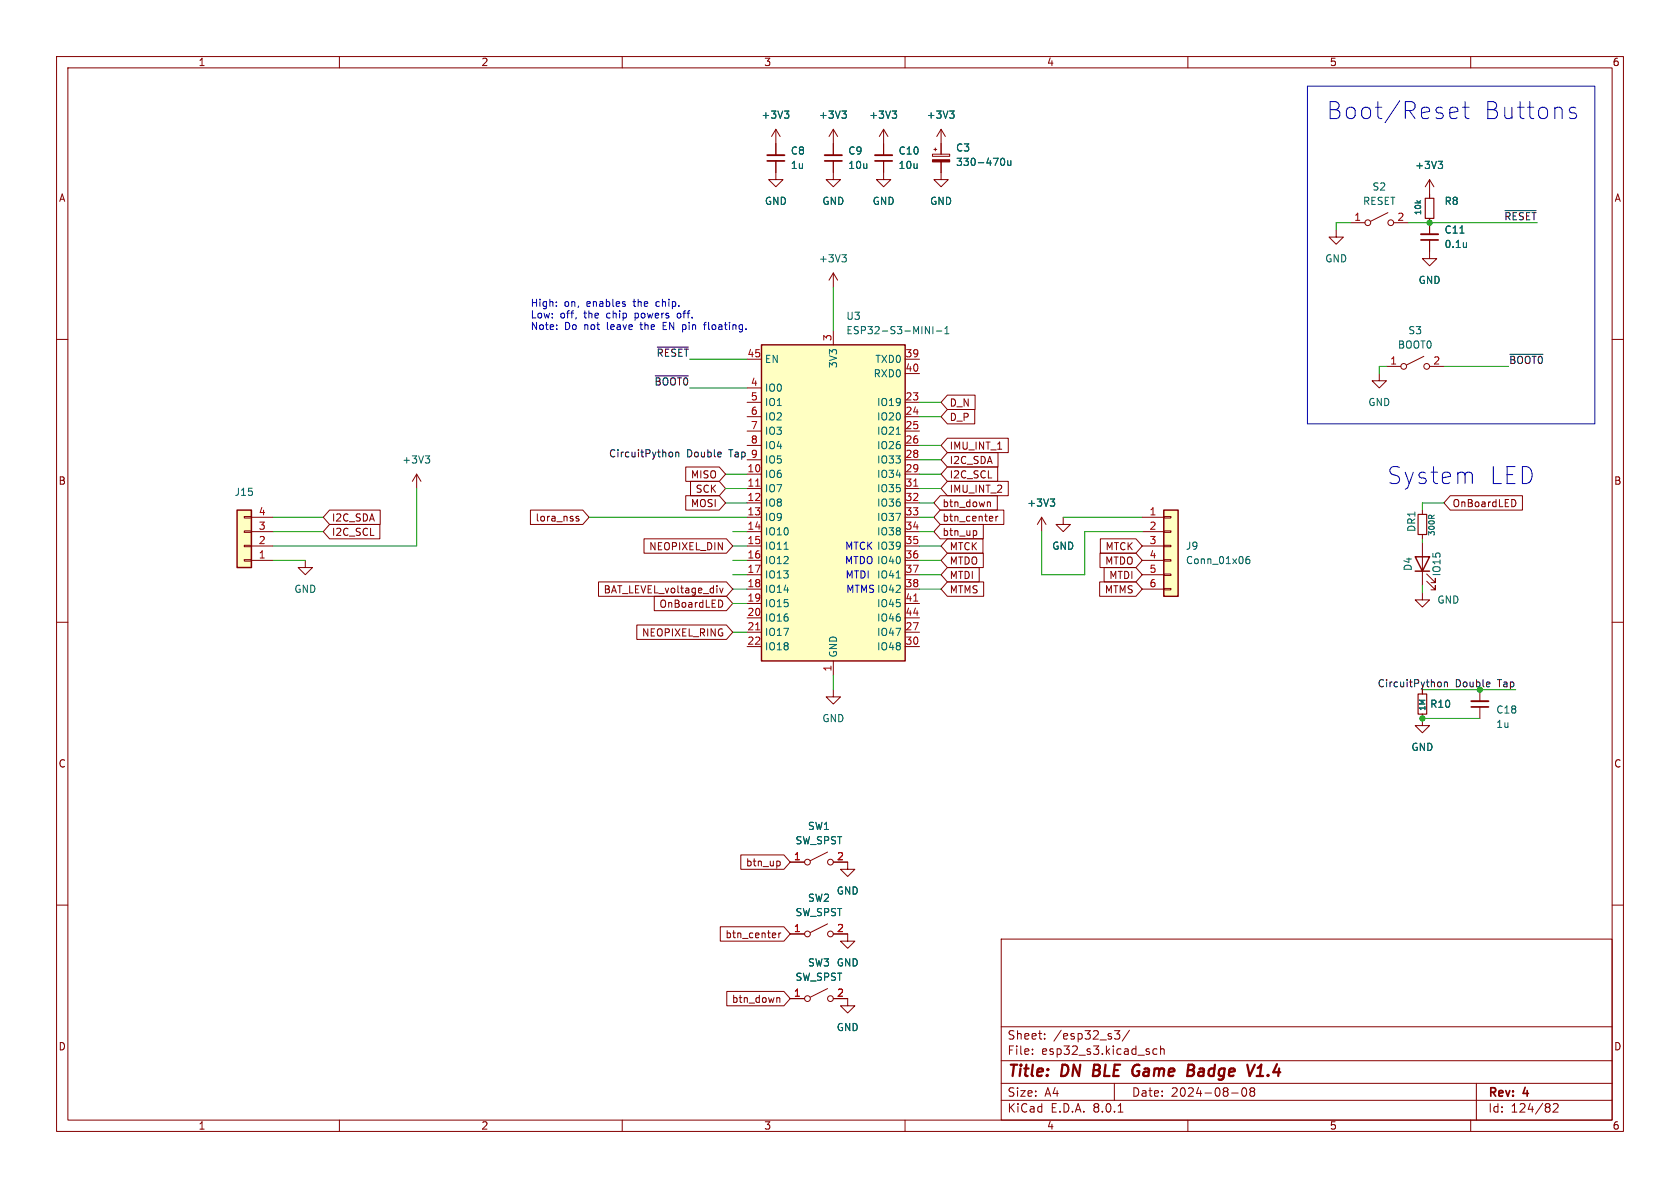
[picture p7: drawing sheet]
<svg xmlns="http://www.w3.org/2000/svg" width="297mm" height="210mm" viewBox="0 0 297 210" stroke-linecap="round" stroke-linejoin="round" font-family="sans-serif">
<g fill="none" stroke="#840000" stroke-width=".18">
<path d="M10 10h277v190h-277zM12 12h273v186h-273zM60 10v2M110 10v2M160 10v2M210 10v2M260 10v2M238.8 39.4h2.5M245.4 37.6l-3.1 1.5M246.4 39.4h2.5M252.7 39.4v2M10 60h2"/>
<path d="M147.3 48.3l-.7 1.2M147.3 48.3v2.5M147.3 48.3l.8 1.2M236.2 40.6v1.3h1.3l-1.3 1.3-1.3-1.3h1.3M252.7 42.4v3.3h1.3l-1.3 1.3-1.2-1.3h1.2M285 60h2M243.8 66v1.3h1.3l-1.3 1.3-1.2-1.3h1.2M245.1 64.8h2.5M251.7 63l-3 1.5M252.7 64.8h2.6M10 110h2M285 110h2"/>
<path d="M147.3 121.9v1.3h1.3l-1.3 1.3-1.3-1.3h1.3M261.6 121.9v2.1M261.6 125v2M10 160h2M139.7 152.4h2.5M146.3 150.6l-3 1.5M147.3 152.4h2.6v1.3h1.2l-1.2 1.2-1.3-1.2h1.3M285 160h2M139.7 165.1h2.5M146.3 163.3l-3 1.5M147.3 165.1h2.6v1.3h1.2l-1.2 1.2-1.3-1.2h1.3M177 166h108v32h-108z"/>
<path d="M60 198v2M110 198v2M160 198v2M177 194.5h108M177 191.5h108M177 187.5h108M177 181.5h108M182.5 186.3v.1M182.5 185.5v.1M184.7 183.6v.1M184.7 182.8v.1M197 191.5v3"/>
<path d="M197 182.2h1l-.5 .6 .4 .1v.7l-.2 .1-.6-.1M197.7 196.6h.8M199.7 182.1l-1.3 2M204.5 185.5l-.4-.1-.3 .3v.4l.2 .2h.5M205.2 185.5l.2-.1 .3 .1 .1 .9M205.2 184.9v1.5M210 198v2M217.7 193.2h1.2M219.7 192.4a.81 .81 0 0 0 .3 1.4l.2-.1 .2-.5-.2-.8M221 192.4v.3l.2 .2M221.2 192.9l-.2 .3v.3l.2 .3 .5-.1 .1-.2-.1-.4-.2-.2M221.2 192.9h.3"/>
<path d="M221.7 192.4l.1 .3-.3 .2M260 198v2M261 191.5v6.5M274.6 195.2l.6-.1 .2 .1 .1 .3-1 1.1h1"/>
<circle cx="241.8" cy="39.4" r=".51"/>
<circle cx="245.9" cy="39.4" r=".51"/>
<circle cx="248.2" cy="64.8" r=".51"/>
<circle cx="252.2" cy="64.8" r=".51"/>
<circle cx="142.7" cy="152.4" r=".51"/>
<circle cx="146.8" cy="152.4" r=".51"/>
<circle cx="142.7" cy="165.1" r=".51"/>
<circle cx="146.8" cy="165.1" r=".51"/>
</g>
<path d="M193.5 188.2l-.3 2h.8M210 189.2h.7M210.1 188.2h.7a.49 .49 0 0 1 .3 .5 .49 .49 0 0 1-.4 .5M210.7 189.2l.2 .1a.58 .58 0 0 1-.3 .9M222.2 190.2h1.1M222.3 188.8l.7-.6-.3 2" fill="none" stroke="#840000" stroke-width=".4"/>
<path d="M148.8 45h.8l-.4 .5M149.4 45.5l.2 .3v.3l-.2 .2M258.1 41.2h.7M259.3 42.9v.9M259.3 43.6l-.1 .1" fill="none" stroke="#006464" stroke-width=".18"/>
<path d="M251.2 41.4h3.1M260.1 124h3" fill="none" stroke="#840000" stroke-width=".33"/>
<path d="M251.2 42.4h3.1M260.1 125h3" fill="none" stroke="#840000" stroke-width=".3"/>
<path d="M134.6 61h25.4v55.8h-25.4z" fill="#ffffc2"/>
<path d="M134.6 61h25.4v55.8h-25.4zM250.2 98.4h2.5l-1.2 2.6zM250.2 101h2.5" fill="none" stroke="#840000" stroke-width=".25"/>
<g fill="none" stroke="#840000" stroke-width=".18">
<path d="M137.2 28.4v3.4h1.2l-1.2 1.2-1.3-1.2h1.3M137.2 22.9l-.8 1.2M137.2 22.9v4.5M137.2 22.9l.7 1.2M147.3 28.4v3.4h1.3l-1.3 1.2-1.3-1.2h1.3M147.3 22.9v4.5M147.3 22.9l-.7 1.2M147.3 22.9l.8 1.2M156.2 28.4v3.4h1.3l-1.3 1.2-1.3-1.2h1.3M156.2 22.9v4.5M156.2 22.9l-.8 1.2M156.2 22.9l.8 1.2"/>
<path d="M164.8 27.3h3.1v.3h-3.1zM165.1 26.4h.5M165.4 26.2v.5M166.4 28.6v3.2h1.2l-1.2 1.2-1.3-1.2h1.3M166.4 22.9l-.8 1.2M166.4 22.9v4.4M166.4 22.9l.7 1.2M252.7 31.8v3.3M252.7 38.6v.8M252.7 31.8l-.7 1.2M252.7 31.8l.8 1.2M147.3 58.4v2.6"/>
<path d="M132.1 71.1h2.5M132.1 73.7h2.5M132.1 76.2h2.5M132.1 78.7h2.5M132.1 63.5h2.5M132.1 68.6h2.5M160 71.1h2.6M160 73.7h2.6M160 76.2h2.6M160 78.7h2.6M160 63.5h2.6M160 66h2.6"/>
<path d="M132.1 83.8h2.5M132.1 86.4h2.5M132.1 88.9h2.5M132.1 91.4h2.5M132.1 94h2.5M132.1 96.5h2.5M132.1 99.1h2.5M132.1 81.3h2.5M160 83.8h2.6M160 86.4h2.6M160 88.9h2.6M160 91.4h2.6"/>
<path d="M160 94h2.6M160 96.5h2.6M160 99.1h2.6M160 81.3h2.6M184.1 91.4l-.7 1.3M184.1 91.4v2.6M184.1 91.4l.8 1.3M188 91.4v1.3h1.2l-1.2 1.3-1.3-1.3h1.3M251.5 90.2v.7M251.5 94.5v.8M251.5 95.9v7.6M132.1 101.6h2.5"/>
<path d="M132.1 104.1h2.5M132.1 106.7h2.5M132.1 109.2h2.5M132.1 111.8h2.5M132.1 114.3h2.5M147.3 116.8v2.6M160 101.6h2.6M160 104.1h2.6M160 106.7h2.6M160 109.2h2.6M160 111.8h2.6M160 114.3h2.6"/>
<path d="M251.5 104.8v1.2h1.2l-1.2 1.3-1.3-1.3h1.3M252.2 102.7l1.5 1.6v-.8v.8h-.7M252.2 101.5l1.5 1.5v-.8v.8h-.7M251.5 126.2v2.1h1.2l-1.2 1.2-1.3-1.2h1.3M251.5 121.9v.8M139.7 176.5h2.5M146.3 174.8l-3 1.5M147.3 176.5h2.6v1.3h1.2l-1.2 1.3-1.3-1.3h1.3"/>
<circle cx="142.7" cy="176.5" r=".51"/>
<circle cx="146.8" cy="176.5" r=".51"/>
</g>
<path d="M133.6 85.9h.7M161.5 85.9h.8M133.6 111.3h.7M161.5 106.3h.8" fill="none" stroke="#a90000" stroke-width=".18"/>
<g fill="none" stroke="#006464" stroke-width=".18">
<path d="M138.7 19.6h.8l-.5 .5M148.8 19.6h.8l-.4 .5M157.7 19.6h.8l-.4 .5M167.9 19.6h.8l-.5 .5M139.2 20.1l.3 .3v.3l-.3 .2M149.4 20.1l.2 .3v.3l-.2 .2M158.3 20.1l.2 .3v.3l-.2 .2M168.4 20.1l.3 .3v.3l-.3 .2M177.1 28h.1a.68 .68 0 0 1 .4 .6 .68 .68 0 0 1-.4 .6 .84 .84 0 0 1-.1-1.2zM178.2 28.4v.8h.3l.2-.1M178.7 28.4v.8M254.2 28.5h.8l-.4 .5"/>
<path d="M254.8 29l.2 .2v.3l-.2 .3M163.6 57.7l.7 1.3v-1.3M164.9 57.7v1.3M165.5 58.5h1M167 59h.8M167 58.1l.4-.4v1.3M158.4 76.8h.8M138.6 97.1h.7M185.7 88.2h.7l-.4 .5M186.2 88.7l.2 .2v.3l-.2 .3M252.7 91.1h.3M253.6 91.1l-.5 .3"/>
<path d="M158.4 102.2h.8"/>
</g>
<path d="M135.6 27.4h3.1M145.8 27.4h3M154.7 27.4h3" fill="none" stroke="#840000" stroke-width=".33"/>
<path d="M135.6 28.4h3.1M145.8 28.4h3M154.7 28.4h3" fill="none" stroke="#840000" stroke-width=".3"/>
<path d="M164.8 28.2h3.1v.4h-3.1z" fill="#840000" stroke="#840000" stroke-width=".18"/>
<path d="M252 35.1h1.5v3.5h-1.5zM250.7 90.9h1.5v3.6h-1.5zM250.7 122.7h1.5v3.5h-1.5z" fill="none" stroke="#840000" stroke-width=".2"/>
<path d="M41.9 90.2h2.5v10.1h-2.5z" fill="#ffffc2"/>
<path d="M43.2 91.3h1.2v.3h-1.2zM43.2 93.9h1.2v.2h-1.2zM43.2 96.4h1.2v.2h-1.2zM43.2 98.9h1.2v.3h-1.2zM44.4 99.1h3.9M44.4 96.5h3.9M44.4 94h3.9M44.4 91.4h3.9" fill="none" stroke="#840000" stroke-width=".18"/>
<path d="M41.9 90.2h2.5v10.1h-2.5z" fill="none" stroke="#840000" stroke-width=".25"/>
<path d="M205.7 90.2h2.6v15.2h-2.6z" fill="#ffffc2"/>
<g fill="none" stroke="#840000" stroke-width=".18">
<path d="M137.2 25.4v2M137.2 28.4v2.1M147.3 25.4v2M147.3 28.4v2.1M156.2 25.4v2M156.2 28.4v2.1M166.4 25.4v1.9M166.4 28.6v1.9M252.7 34.3v.8M252.7 38.6v2.8M252.7 42.4v2.1M167.5 72.4h4.8v2.5h-4.8l-1.1-1.2z"/>
<path d="M167.5 77.5h10.7v2.5h-10.7l-1.1-1.3zM167.5 69.8h4.9v2.6h-4.9l-1.1-1.3zM54 99.1v1.2h1.2l-1.2 1.3-1.3-1.3h1.3M58.3 90.2h8.9v2.5h-8.9l-1.2-1.3zM58.3 92.7h8.9v2.6h-8.9l-1.2-1.3zM73.7 83.8l-.8 1.3M73.7 83.8v2.6M73.7 83.8l.7 1.3M93.8 90.2h9.2l1.1 1.2-1.1 1.3h-9.2zM101.8 91.5l.6 .4-.2 .2-.4-.1M102.3 91.3h-.3l-.2 .1M113.9 95.2h14.5l1.1 1.3-1.1 1.3h-14.5z"/>
<path d="M121.2 87.6h6l1.1 1.3-1.1 1.3h-6zM121.2 82.5h6l1.1 1.3-1.1 1.3h-6zM122.1 85.1h5.1l1.1 1.3-1.1 1.2h-5.1zM166.2 92.7h7.6v2.6h-7.6l-1.1-1.3zM166.2 90.2h11.3v2.5h-11.3l-1.1-1.3zM166.2 87.6h10.1v2.6h-10.1l-1.1-1.3zM167.5 85.1h10.7v2.5h-10.7l-1.1-1.2zM167.5 80h8.9v2.6h-8.9l-1.1-1.3zM167.5 82.5h8.9v2.6h-8.9l-1.1-1.3zM167.5 95.2h6.3v2.6h-6.3l-1.1-1.3zM167.5 97.8h6.3v2.5h-6.3l-1.1-1.2zM172.4 93.8l.3 .2v.4l-.3 .3"/>
<path d="M174.6 88.8h.4l.1 .8M175.5 91.3v.3l-.6 .1M176.1 91.3v.8M176.4 91.3l-.3 .2M194.5 97.8h6.3l1.1 1.3-1.1 1.2h-6.3zM194.5 95.2h6.3l1.1 1.3-1.1 1.3h-6.3zM201.9 91.4h3.8M201.9 94h3.8M201.9 96.5h3.8M201.9 99.1h3.8M205.7 98.9h1.3v.3h-1.3zM205.7 96.4h1.3v.2h-1.3z"/>
<path d="M205.7 93.9h1.3v.2h-1.3zM205.7 91.3h1.3v.3h-1.3zM256.4 87.6h12.7v2.6h-12.7l-1.1-1.3zM267.7 88.4l.3 .4-.1 .5-.2 .2M105.8 102.9h22.6l1.1 1.2-1.1 1.3h-22.6zM112.6 110.5h15.8l1.1 1.3-1.1 1.2h-15.8zM115.7 105.4h12.7l1.1 1.3-1.1 1.3h-12.7zM127.2 104l.3 .8 .3-.8M127.5 106.1l.3 .5-.3 .7M167.5 102.9h6.4v2.5h-6.4l-1.1-1.3zM167.5 100.3h5.6v2.6h-5.6l-1.1-1.3zM194.4 102.9h6.4l1.1 1.2-1.1 1.3h-6.4z"/>
<path d="M195.2 100.3h5.6l1.1 1.3-1.1 1.3h-5.6zM201.9 101.6h3.8M201.9 104.1h3.8M205.7 104h1.3v.3h-1.3zM205.7 101.5h1.3v.2h-1.3zM251.5 121.9v.8M251.5 126.2v.8M131 151.1h7.6l1.1 1.3-1.1 1.3h-7.6zM137.7 152.2l.2 .3v.3l-.2 .3M139.7 152.4h2.5M147.3 152.4h2.6M127.3 163.8h11.3l1.1 1.3-1.1 1.3h-11.3z"/>
<path d="M128.5 175.3h10.1l1.1 1.2-1.1 1.3h-10.1zM137.1 165v.2l-.6 .1M137.4 176.4h.4l.1 .8M137.7 164.9v.9M138.1 164.9l-.4 .3M139.7 176.5h2.5M139.7 165.1h2.5M147.3 176.5h2.6M147.3 165.1h2.6"/>
</g>
<path d="M205.7 90.2h2.6v15.2h-2.6z" fill="none" stroke="#840000" stroke-width=".25"/>
<g fill="none" stroke="#006464" stroke-width=".18">
<path d="M138.7 19.6h.8l-.5 .5M148.8 19.6h.8l-.4 .5M157.7 19.6h.8l-.4 .5M167.9 19.6h.8l-.5 .5M139.2 20.1l.3 .3v.3l-.3 .2M149.4 20.1l.2 .3v.3l-.2 .2M158.3 20.1l.2 .3v.3l-.2 .2M168.4 20.1l.3 .3v.3l-.3 .2M177.1 28h.1a.68 .68 0 0 1 .4 .6 .68 .68 0 0 1-.4 .6 .84 .84 0 0 1-.1-1.2zM178.2 28.4v.8h.3l.2-.1M178.7 28.4v.8M254.2 28.5h.8l-.4 .5"/>
<path d="M254.8 29l.2 .2v.3l-.2 .3M258.1 41.2h.7M259.3 42.9v.9M259.3 43.6l-.1 .1M75.2 80.6h.8l-.5 .5M75.7 81.1l.3 .2v.3l-.3 .3M185.7 88.2h.7l-.4 .5M186.2 88.7l.2 .2v.3l-.2 .3M220.8 98.4h-.3a.86 .86 0 0 0 0 1.2l.4-.1 .1-.4-.3-.2h-.3l-.2 .2"/>
</g>
<path d="M266.1 37.2h5.5M115.8 66.4h5.9M116.2 61.4h5.5M118.5 79.9l.3 .1 .1 .2v.4l-.4 .2M119.5 79.9v.9M266.9 62.6h5.9M119.5 80l.1-.1 .3 .1 .1 .8M254.4 120.6h.3l.1 .2-.1 .5-.3 .1M255.4 120.7l.1-.1h.3l.1 .8M255.4 120.6v.8" fill="none" stroke="#0f0f0f" stroke-width=".18"/>
<g fill="none" stroke="#0000c2" stroke-width=".18">
<path d="M231.1 15.2h50.8v59.7h-50.8zM256.4 19.1l.3-.1h.6l.3 .1 .1 .6-1.4 .3M258.6 19h1.1M259 18v2.5l.2 .3 .5 .2M277.9 20l.7 .1 .1 .4-.1 .3-.3 .2h-.6M277.9 19l.7 .1M256.4 20.8l.3 .2h.6l.3-.2M98.4 54v.2M98.4 53.4v.1M98.4 58.1v.2M98.4 57.5v.1M110.5 53.8v.3"/>
<path d="M117.2 57.6h.5M117.2 57v1.3h.6M119.8 55.4l-.1 .2 .1 .5M124.4 57.4h.4M124.8 57l-.3 .2v1.1"/>
</g>
<g fill="none" stroke="#009600" stroke-width=".18">
<path d="M238.8 39.4h-2.6v1.2M248.9 39.4h22.9M147.3 50.8v7.6M121.9 63.5h10.2M121.9 68.6h10.2M162.6 78.7h3.8M162.6 73.7h3.8M162.6 71.1h3.8M245.1 64.8h-1.3v1.2M255.3 64.8h11.4M48.3 91.4h8.8M48.3 94h8.8"/>
<path d="M48.3 99.1h5.7M73.7 86.4v10.1h-25.4M104.1 91.4h28M128.3 88.9h3.8M128.3 86.4h3.8M128.3 83.8h3.8M129.5 94h2.6M129.5 96.5h2.6M129.5 99.1h2.6M162.6 91.4h2.5M162.6 88.9h2.5M162.6 94h2.5"/>
<path d="M162.6 96.5h3.8M162.6 99.1h3.8M162.6 86.4h3.8M162.6 83.8h3.8M162.6 81.3h3.8M184.1 94v7.6h7.7v-7.6h10.1M188 91.4h13.9M251.5 95.3v.6M255.3 88.9h-3.8v1.3M129.5 101.6h2.6M129.5 104.1h2.6M129.5 106.7h2.6"/>
<path d="M129.5 111.8h2.6M147.3 119.4v2.5M162.6 101.6h3.8M162.6 104.1h3.8M251.5 103.5v1.3M251.5 127h10.1M251.5 121.9h16.5"/>
</g>
<g fill="#009600" stroke="#009600" stroke-width=".18">
<circle cx="252.7" cy="39.4" r=".46"/>
<circle cx="261.6" cy="121.9" r=".46"/>
<circle cx="251.5" cy="127" r=".46"/>
</g>
<g font-size="4.2" fill="#0000c2">
<text x="234.7" y="21.3">Boot/Reset</text>
<text x="262.4" y="21.3">Buttons</text>
<text x="245.4" y="85.9">System</text>
<text x="263.4" y="85.9">LED</text>
</g>
<g font-size="2.8" fill="#840000">
<text x="178" y="190.9">Title:</text>
<text x="187.7" y="190.9">DN</text>
<text x="194.1" y="190.9">BLE Game</text>
<text x="212.3" y="190.9">Badge</text>
<text x="223.8" y="190.9">V1.4</text>
</g>
<g font-size="2.1" fill="#840000">
<text x="178" y="184">Sheet:</text>
<text x="186.2" y="184">/esp32_s3/</text>
<text x="178" y="186.7">File:</text>
<text x="184.1" y="186.7">esp32_s3.kicad_sch</text>
<text x="178" y="196.9">KiCad</text>
<text x="178" y="194.1">Size:</text>
<text x="184.7" y="194.1">A4</text>
<text x="185.7" y="196.9">E.D.A.</text>
<text x="193.3" y="196.9">8.0.1</text>
<text x="200" y="194.1">Date:</text>
<text x="207" y="194.1">2024-08-08</text>
<text x="263" y="194.3">Rev:</text>
<text x="263" y="196.9">Id:</text>
<text x="267.1" y="196.9">124/82</text>
<text x="269.4" y="194.3">4</text>
</g>
<g font-size="1.8" fill="#840000">
<text x="35" y="11.9">1</text>
<text x="85" y="11.9">2</text>
<text x="135" y="11.9">3</text>
<text x="185" y="11.9">4</text>
<text x="235" y="11.9">5</text>
<text x="285" y="11.9">6</text>
<text x="10.3" y="35.9">A</text>
<text x="285.3" y="35.9">A</text>
<text x="167.8" y="74.6">D_P</text>
<text x="167.8" y="72.1">D_N</text>
<text x="167.8" y="79.7">IMU_INT_1</text>
<text x="167.8" y="82.2">I2C_SDA</text>
<text x="10.3" y="85.9">B</text>
<text x="122" y="89.9">MOSI</text>
<text x="122" y="84.8">MISO</text>
<text x="122.9" y="87.3">SCK</text>
<text x="166.5" y="89.9">btn_down</text>
<text x="167.8" y="87.3">IMU_INT_2</text>
<text x="167.8" y="84.8">I2C_SCL</text>
<text x="256.7" y="89.9">OnBoardLED</text>
<text x="285.3" y="85.9">B</text>
<text x="58.6" y="92.4">I2C_SDA</text>
<text x="58.6" y="94.9">I2C_SCL</text>
<text x="94.6" y="92.4">lora_nss</text>
<text x="166.5" y="94.9">btn_up</text>
<text x="166.5" y="92.4">btn_center</text>
<text x="114.7" y="97.5">NEOPIXEL_DIN</text>
<text x="167.8" y="97.5">MTCK</text>
<text x="167.8" y="100">MTDO</text>
<text x="195.3" y="100">MTDO</text>
<text x="195.3" y="97.5">MTCK</text>
<text x="106.6" y="105.1">BAT_LEVEL_voltage_div</text>
<text x="116.5" y="107.6">OnBoardLED</text>
<text x="167.8" y="105.1">MTMS</text>
<text x="167.8" y="102.6">MTDI</text>
<text x="195.2" y="105.1">MTMS</text>
<text x="196" y="102.6">MTDI</text>
<text x="113.4" y="112.7">NEOPIXEL_RING</text>
<text x="10.3" y="135.9">C</text>
<text x="285.3" y="135.9">C</text>
<text x="131.8" y="153.4">btn_up</text>
<text x="128.2" y="166.1">btn_center</text>
<text x="129.3" y="177.5">btn_down</text>
<text x="10.3" y="185.9">D</text>
<text x="285.3" y="185.9">D</text>
<text x="35" y="199.9">1</text>
<text x="85" y="199.9">2</text>
<text x="135" y="199.9">3</text>
<text x="185" y="199.9">4</text>
<text x="235" y="199.9">5</text>
<text x="285" y="199.9">6</text>
</g>
<g font-size="1.8" fill="#006464">
<text x="134.5" y="21.2">+3V3</text>
<text x="144.7" y="21.2">+3V3</text>
<text x="153.6" y="21.2">+3V3</text>
<text x="163.7" y="21.2">+3V3</text>
<text x="139.7" y="27.5">C8</text>
<text x="149.9" y="27.5">C9</text>
<text x="158.8" y="27.5">C10</text>
<text x="168.9" y="27">C3</text>
<text x="168.9" y="29.5">330-470u</text>
<text x="139.7" y="30.1">1u</text>
<text x="149.9" y="30.1">10u</text>
<text x="158.8" y="30.1">10u</text>
<text x="242.5" y="33.9">S2</text>
<text x="250.1" y="30.1">+3V3</text>
<text x="135.1" y="36.4">GND</text>
<text x="145.3" y="36.4">GND</text>
<text x="154.2" y="36.4">GND</text>
<text x="164.3" y="36.4">GND</text>
<text x="240.9" y="36.4">RESET</text>
<text x="255.3" y="41.5">C11</text>
<text x="255.3" y="36.4">R8</text>
<text x="144.7" y="46.6">+3V3</text>
<text x="234.2" y="46.6">GND</text>
<text x="255.3" y="44">0.1u</text>
<text x="250.7" y="50.4">GND</text>
<text x="149.5" y="56.7">U3</text>
<text x="149.5" y="59.3">ESP32-S3-MINI-1</text>
<text x="248.9" y="59.3">S3</text>
<text x="135.1" y="64.4">EN</text>
<text x="148.2" y="65.2" transform="rotate(-90 148.2 65.2)">3V3</text>
<text x="154.7" y="64.4">TXD0</text>
<text x="247" y="61.8">BOOT0</text>
<text x="135.1" y="69.4">IO0</text>
<text x="135.1" y="72">IO1</text>
<text x="154.3" y="66.9">RXD0</text>
<text x="155" y="72">IO19</text>
<text x="241.8" y="72">GND</text>
<text x="135.1" y="74.5">IO2</text>
<text x="135.1" y="77.1">IO3</text>
<text x="155" y="74.5">IO20</text>
<text x="155" y="77.1">IO21</text>
<text x="71" y="82.1">+3V3</text>
<text x="135.1" y="79.6">IO4</text>
<text x="135.1" y="82.1">IO5</text>
<text x="155" y="79.6">IO26</text>
<text x="155" y="82.1">IO33</text>
<text x="41.4" y="87.9">J15</text>
<text x="135.1" y="84.7">IO6</text>
<text x="135.1" y="87.2">IO7</text>
<text x="135.1" y="89.8">IO8</text>
<text x="155" y="84.7">IO34</text>
<text x="155" y="87.2">IO35</text>
<text x="155" y="89.8">IO36</text>
<text x="181.5" y="89.8">+3V3</text>
<text x="135.1" y="92.3">IO9</text>
<text x="135.1" y="94.8">IO10</text>
<text x="155" y="92.3">IO37</text>
<text x="155" y="94.8">IO38</text>
<text x="250.4" y="94.1" transform="rotate(-90 250.4 94.1)">DR1</text>
<text x="135.1" y="97.4">IO11</text>
<text x="135.1" y="99.9">IO12</text>
<text x="185.9" y="97.4">GND</text>
<text x="209.6" y="97.4">J9</text>
<text x="209.6" y="99.9">Conn_01x06</text>
<text x="249.8" y="101" transform="rotate(-90 249.8 101)">D4</text>
<text x="254.9" y="102" transform="rotate(-90 254.9 102)">IO15</text>
<text x="51.9" y="105">GND</text>
<text x="135.1" y="102.5">IO13</text>
<text x="135.1" y="105">IO14</text>
<text x="135.1" y="107.5">IO15</text>
<text x="155" y="102.5">IO41</text>
<text x="155" y="107.5">IO45</text>
<text x="254" y="106.9">GND</text>
<text x="135.1" y="110.1">IO16</text>
<text x="135.1" y="112.6">IO17</text>
<text x="155" y="112.6">IO47</text>
<text x="155" y="110.1">IO46</text>
<text x="135.1" y="115.2">IO18</text>
<text x="148.2" y="116.3" transform="rotate(-90 148.2 116.3)">GND</text>
<text x="155" y="115.2">IO48</text>
<text x="252.7" y="125.3">R10</text>
<text x="145.3" y="127.9">GND</text>
<text x="264.4" y="126.3">C18</text>
<text x="264.4" y="128.9">1u</text>
<text x="249.4" y="132.9">GND</text>
<text x="140.5" y="149.5">SW_SPST</text>
<text x="142.7" y="146.9">SW1</text>
<text x="142.7" y="159.6">SW2</text>
<text x="147.8" y="158.3">GND</text>
<text x="140.5" y="162.2">SW_SPST</text>
<text x="140.5" y="173.6">SW_SPST</text>
<text x="142.7" y="171">SW3</text>
<text x="147.8" y="171">GND</text>
<text x="147.8" y="182.5">GND</text>
</g>
<g font-size="1.8" fill="#a90000">
<text x="239.3" y="39.1">1</text>
<text x="246.9" y="39.1">2</text>
<text x="132" y="63.2">45</text>
<text x="147.1" y="60.4" transform="rotate(-90 147.1 60.4)">3</text>
<text x="160" y="63.2">39</text>
<text x="160" y="65.8">40</text>
<text x="245.7" y="64.5">1</text>
<text x="253.3" y="64.5">2</text>
<text x="132.6" y="68.3">4</text>
<text x="132.6" y="70.9">5</text>
<text x="160" y="70.9">23</text>
<text x="132.6" y="73.4">6</text>
<text x="132.6" y="75.9">7</text>
<text x="160" y="73.4">24</text>
<text x="160" y="75.9">25</text>
<text x="132" y="83.6">10</text>
<text x="132.6" y="78.5">8</text>
<text x="160" y="78.5">26</text>
<text x="160" y="81">28</text>
<text x="160" y="83.6">29</text>
<text x="132" y="86.1">11</text>
<text x="132" y="88.6">12</text>
<text x="160" y="86.1">31</text>
<text x="160" y="88.6">32</text>
<text x="45.6" y="93.7">3</text>
<text x="45.6" y="91.2">4</text>
<text x="132" y="91.2">13</text>
<text x="132" y="93.7">14</text>
<text x="160" y="91.2">33</text>
<text x="160" y="93.7">34</text>
<text x="203.1" y="91.2">1</text>
<text x="203.1" y="93.7">2</text>
<text x="45.6" y="98.8">1</text>
<text x="45.6" y="96.3">2</text>
<text x="132" y="96.3">15</text>
<text x="132" y="98.8">16</text>
<text x="132" y="101.3">17</text>
<text x="160" y="96.3">35</text>
<text x="160" y="98.8">36</text>
<text x="160" y="101.3">37</text>
<text x="203.1" y="96.3">3</text>
<text x="203.1" y="98.8">4</text>
<text x="203.1" y="101.3">5</text>
<text x="132" y="103.9">18</text>
<text x="132" y="106.4">19</text>
<text x="160" y="103.9">38</text>
<text x="160" y="106.4">41</text>
<text x="203.1" y="103.9">6</text>
<text x="132" y="109">20</text>
<text x="132" y="111.5">21</text>
<text x="160" y="111.5">27</text>
<text x="160" y="109">44</text>
<text x="132" y="114">22</text>
<text x="147.1" y="118.8" transform="rotate(-90 147.1 118.8)">1</text>
<text x="160" y="114">30</text>
<text x="140.3" y="152.1">1</text>
<text x="147.9" y="152.1">2</text>
<text x="140.3" y="164.8">1</text>
<text x="147.9" y="164.8">2</text>
<text x="140.3" y="176.3">1</text>
<text x="147.9" y="176.3">2</text>
</g>
<g font-size="1.8" fill="#0f0f0f">
<text x="265.8" y="39">~{RESET}</text>
<text x="116" y="63.2">~{RESET}</text>
<text x="266.7" y="64.4">~{BOOT0}</text>
<text x="115.6" y="68.2">~{BOOT0}</text>
<text x="107.6" y="80.9">CircuitPython</text>
<text x="121.4" y="80.9">Double</text>
<text x="129" y="80.9">Tap 9</text>
<text x="243.5" y="121.6">CircuitPython</text>
<text x="257.3" y="121.6">Double</text>
<text x="264.9" y="121.6">Tap</text>
</g>
<g font-size="1.8" fill="#0000c2">
<text x="93.7" y="54.4">High:</text>
<text x="93.7" y="56.5">Low:</text>
<text x="93.7" y="58.5">Note:</text>
<text x="99" y="56.5">off,</text>
<text x="99.7" y="54.4">on,</text>
<text x="99.8" y="58.5">Do</text>
<text x="103.4" y="56.5">the</text>
<text x="103.4" y="58.5">not</text>
<text x="103.8" y="54.4">enables</text>
<text x="107.5" y="56.5">chip</text>
<text x="107.6" y="58.5">leave</text>
<text x="112.3" y="54.4">the</text>
<text x="112.7" y="56.5">powers</text>
<text x="113.7" y="58.5">the</text>
<text x="116.4" y="54.4">chip.</text>
<text x="117.8" y="58.5">EN pin</text>
<text x="120.4" y="56.5">off.</text>
<text x="125.6" y="58.5">floating.</text>
<text x="149.3" y="99.9">MTDO IO40</text>
<text x="149.3" y="97.4">MTCK IO39</text>
<text x="149.4" y="102.5">MTDI</text>
<text x="149.5" y="105">MTMSIO42</text>
</g>
<g font-size="1.4" fill="#006464">
<text x="251.4" y="38.1" transform="rotate(-90 251.4 38.1)">10k</text>
<text x="253.8" y="94.9" transform="rotate(-90 253.8 94.9)">300R</text>
<text x="252.2" y="125.8" transform="rotate(-90 252.2 125.8)">1M</text>
</g>
</svg>
